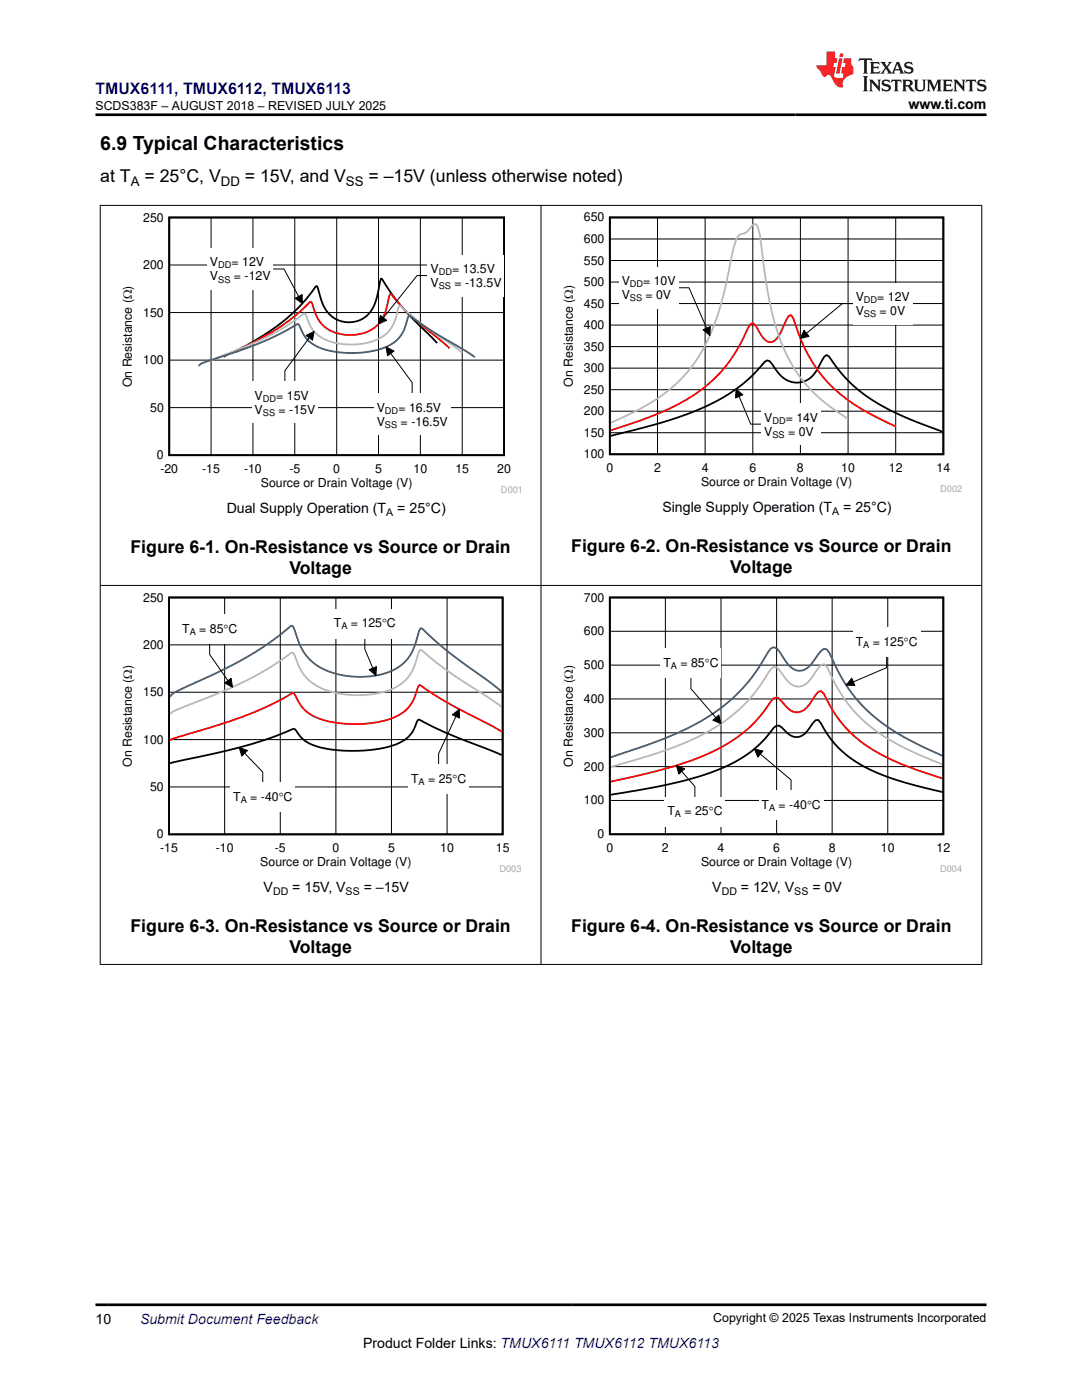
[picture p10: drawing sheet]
<svg xmlns="http://www.w3.org/2000/svg" width="216mm" height="279mm" viewBox="0 0 216 279" stroke-linecap="round" stroke-linejoin="round" font-family="sans-serif">
<path d="M33.8 43.4h66.8v47.4h-66.8zM87.2 68.5l-6.8-7-2.4-3-1.8-2.9h-.2l-.1 .5a13.9 13.9 0 0 1-1.9 6 5.6 5.6 0 0 1-5.5 2.1 5.6 5.6 0 0 1-4.3-4.1l-.7-2.4-.3-.6-2.9 3.5-3.1 3-3.7 2.7-6.4 4" fill="none" stroke="#000" stroke-width=".36"/>
<g fill="none" stroke="#000" stroke-width=".2">
<path d="M33.8 52.9h66.8M42.1 43.4v47.5M50.5 43.4v47.5M54.5 53.7h2.2l2.9 5.4M58.8 43.4v47.5M58.9 59.5l1.4-.7v1.8zM67.2 43.4v47.5M75.5 43.4v47.5M83.9 43.4v47.5M92.2 43.4v47.5M33.8 71.9h66.8M33.8 62.4h66.8"/>
<path d="M33.8 81.4h66.8"/>
</g>
<path d="M89.7 69.5l-7.5-6.3-2.2-2.2-2-2.3-.1-.1-.2 .4a12.5 12.5 0 0 1-1.8 5.3 8.2 8.2 0 0 1-8.2 2.3 6.6 6.6 0 0 1-5.2-5.3l-.3-.9a.43 .43 0 0 0-.7 .2l-3.2 2.9-3.7 2.5-3.1 1.8-6.9 3.5" fill="none" stroke="#f00" stroke-width=".36"/>
<path d="M92.2 70.4l-8.5-6.1-3.8-3.3h-.2l-.2 .3a9.2 9.2 0 0 1-2.1 5 11.1 11.1 0 0 1-8.2 2.4l-3.2-.5a6.7 6.7 0 0 1-4.8-5l-.4-.6h-.1l-3.4 2.4-3 1.7-4.7 2.2-6.6 2.7-.9 .5" fill="none" stroke="#b8b8b8" stroke-width=".36"/>
<path d="M94.7 71.3l-1.6-1.2-7.2-4.2-4.2-2.9a2.42 2.42 0 0 0-.7 1.6 7.6 7.6 0 0 1-6.1 5.3l-2.5 .5h-3.4l-3.2-.4-1.6-.5a6.8 6.8 0 0 1-4.5-4.7 .96 .96 0 0 0-1.2 .4l-3 1.6-3.4 1.5-3.1 1.3-8.4 2.8-1 .6" fill="none" stroke="#295c75" stroke-width=".36"/>
<path d="M58.9 59.5l1.4-.7v1.8z" fill="#000"/>
<path d="M41.4 49.5h13.1v8.3h-13.1z" fill-rule="evenodd" fill="#fff"/>
<path d="M75.9 62.9l1.2 1-1.6 .8z" fill="#000"/>
<path d="M85.4 55h-2.2l-6.7 8.4M75.9 62.9l1.2 1-1.6 .8z" fill="none" stroke="#000" stroke-width=".2"/>
<path d="M85.4 50.9h15.2v8.2h-15.2z" fill-rule="evenodd" fill="#fff"/>
<path d="M61.1 66.9l1.6-.8-.3 1.8z" fill="#000"/>
<path d="M61.1 66.9l1.6-.8-.3 1.8zM61.7 67.4l-4.9 6.6v2.2" fill="none" stroke="#000" stroke-width=".2"/>
<path d="M50.3 76.2h13.1v8.3h-13.1z" fill-rule="evenodd" fill="#fff"/>
<path d="M77 69.3l1.6 .8-1.3 .9z" fill="#000"/>
<path d="M77 69.3l1.6 .8-1.3 .9zM78 70.5l4.2 5.9v2.1" fill="none" stroke="#000" stroke-width=".2"/>
<g fill="#fff">
<path d="M74.6 78.5h15.2v8.3h-15.2z" fill-rule="evenodd"/>
<path d="M111.9 42.4h80.1v55.8h-80.1z" fill-rule="evenodd"/>
</g>
<path d="M121.7 43.4h66.5v47.3h-66.5zM188.1 86.2l-4.6-1.8a40.1 40.1 0 0 1-14.3-8.4 30.2 30.2 0 0 1-3.8-4.9l-.5-.2-.4 .3-1 1.7a5 5 0 0 1-4.3 3.5 5.2 5.2 0 0 1-4.7-3.1l-1-1.2-.4-.2-.5 .3a34.9 34.9 0 0 1-16.7 10.9l-5.2 1.6-8.9 2.3" fill="none" stroke="#000" stroke-width=".36"/>
<g fill="none" stroke="#000" stroke-width=".2">
<path d="M121.7 56.3h66.6M121.7 52h66.6M121.7 47.7h66.6M131.2 43.4v47.3M140.7 43.4v47.3M150.2 43.4v47.3M159.7 43.4v47.3M169.2 43.4v47.3M178.7 43.4v47.3M121.7 77.8h66.6M121.7 73.5h66.6M121.7 69.2h66.6"/>
<path d="M121.7 64.9h66.6M121.7 60.6h66.6M146.9 77.7l1.3 1.1-1.4 .6zM147.5 79.1l2.3 5.5h2.2M121.7 86.4h66.6M121.7 82.1h66.6"/>
</g>
<path d="M178.7 85.1l-.9-.4a38.7 38.7 0 0 1-13.3-9.2 31.8 31.8 0 0 1-6.2-12l-.5-.6-.5 .2-.9 1.9a5.2 5.2 0 0 1-2.4 3.3 1.88 1.88 0 0 1-1.9-1.1l-1.4-2.3-.5-.4-.5 .2-.4 .8a30 30 0 0 1-17.2 16.7l-4.2 1.7-6.1 2" fill="none" stroke="#f00" stroke-width=".36"/>
<path d="M169.2 83.6a30.4 30.4 0 0 1-14.7-19.5 82.5 82.5 0 0 1-2.4-13.5l-.5-3.7-.4-1.8-.5-.4-.5 .2a3.9 3.9 0 0 1-1.9 1.7l-.5 .1-.4 .3-.5 .9-1 3.6a60.3 60.3 0 0 1-5.2 17.4 30.9 30.9 0 0 1-15.2 13.8l-3.7 1.7" fill="none" stroke="#b8b8b8" stroke-width=".36"/>
<path d="M146.9 77.7l1.3 1.1-1.4 .6z" fill="#000"/>
<path d="M152 80.5h11.8v8.3h-11.8z" fill-rule="evenodd" fill="#fff"/>
<path d="M160.4 65.9l1 1.2-1.7 .4z" fill="#000"/>
<path d="M160.4 65.9l1 1.2-1.7 .4zM170.2 60.6h-2.1l-7.2 5.9" fill="none" stroke="#000" stroke-width=".2"/>
<path d="M170.2 56.5h11.8v8.2h-11.8z" fill-rule="evenodd" fill="#fff"/>
<path d="M140.3 65.8l1.4-.6v1.8z" fill="#000"/>
<path d="M135.3 57.4h2.2l3.5 8.1M140.3 65.8l1.4-.6v1.8z" fill="none" stroke="#000" stroke-width=".2"/>
<g fill="#fff">
<path d="M123.5 53.3h11.8v8.3h-11.8z" fill-rule="evenodd"/>
<path d="M24 118.3h80v55.7h-80z" fill-rule="evenodd"/>
</g>
<path d="M33.7 119.2h66.6v47.3h-66.6zM100.1 150.7l-10.7-4.3-5.7-2.8h-.3l-.2 .4a7.3 7.3 0 0 1-6 5.1l-2.4 .5-3.3 .2h-3.4l-3.1-.4a8.1 8.1 0 0 1-6.2-3.9h-.4l-4.7 1.9-5.1 1.5-5.3 1.4-9.4 2" fill="none" stroke="#000" stroke-width=".36"/>
<path d="M44.8 119.2v47.3M55.9 119.2v47.3M67 119.2v47.3M78.1 119.2v47.3M89.2 119.2v47.3M33.7 138.1h66.6M33.7 128.7h66.6M33.7 157.1h66.6M33.7 147.6h66.6M47.7 149.2l1.7 .6-1.2 1.1zM48.8 150.3l3.6 3.8v2.1" fill="none" stroke="#000" stroke-width=".2"/>
<path d="M100.1 146l-10.2-5.4-3.1-1.9-2.9-1.9-.2-.1-.3 .4a8.8 8.8 0 0 1-2.4 4.6 14.7 14.7 0 0 1-8.7 2.8l-3.5-.1-3.3-.5a8.5 8.5 0 0 1-6.7-5.3 .65 .65 0 0 0-1.1 .1l-4.2 2.2-4.9 2.1-14.7 4.7" fill="none" stroke="#f00" stroke-width=".36"/>
<path d="M100.1 141.1l-2-1.5-8.4-5.5-5.2-4a.53 .53 0 0 0-.8-.2 16.1 16.1 0 0 1-2 5 11 11 0 0 1-7.8 3.7l-4.2 .1-3.3-.6a9.7 9.7 0 0 1-7.6-7.3l-.2-.4a.56 .56 0 0 0-.9 .2l-3.8 2.6-4.4 2.5-4.9 2.2-9.5 3.9-1.2 .7" fill="none" stroke="#b8b8b8" stroke-width=".36"/>
<path d="M100.1 138l-11.3-8.5-4.5-4-.4-.1-.2 .4a13.7 13.7 0 0 1-2.5 5.8 11.8 11.8 0 0 1-8.6 3.5l-3.1-.2-2.3-.4a10.5 10.5 0 0 1-8.2-8l-.4-1.3-.2-.3h-.3l-4.2 3.3-4.6 2.9-5.6 3-8.2 3.8a3.3 3.3 0 0 0-1.6 1.2" fill="none" stroke="#295c75" stroke-width=".36"/>
<path d="M47.7 149.2l1.7 .6-1.1 1.1z" fill="#000"/>
<path d="M46 156.2h12.9v5.9h-12.9z" fill-rule="evenodd" fill="#fff"/>
<path d="M90.3 142.6l1.4-1.1v1.8z" fill="#000"/>
<path d="M90.3 142.6l1.4-1.1v1.8zM91 143l-3.5 7.4v2.2" fill="none" stroke="#000" stroke-width=".2"/>
<path d="M81.5 152.6h12v5.8h-12z" fill-rule="evenodd" fill="#fff"/>
<path d="M44.8 136.3l1.3-.9 .3 1.7z" fill="#000"/>
<path d="M41.8 128.5v2.1l3.7 5.2M44.8 136.3l1.3-.9 .3 1.7z" fill="none" stroke="#000" stroke-width=".2"/>
<path d="M35.8 122.6h12.1v5.9h-12.1z" fill-rule="evenodd" fill="#fff"/>
<path d="M73.7 133.7l1.4-.7-.1 1.8z" fill="#000"/>
<path d="M72.8 127.4v2.2l1.6 3.7M73.7 133.7l1.4-.7-.1 1.8z" fill="none" stroke="#000" stroke-width=".2"/>
<g fill="#fff">
<path d="M66.1 121.6h13.4v5.8h-13.4z" fill-rule="evenodd"/>
<path d="M111.9 118.3h80.1v55.7h-80.1z" fill-rule="evenodd"/>
</g>
<path d="M121.7 119.2h66.5v47.3h-66.5zM188.1 158.1l-3.8-.9a43.9 43.9 0 0 1-14.4-5.7 19.1 19.1 0 0 1-6.1-7.1l-.5-.7h-.6l-.5 .7a5.6 5.6 0 0 1-2.8 2.7 2.84 2.84 0 0 1-2.8-1.3l-1.1-1h-.5l-.6 .4a25.6 25.6 0 0 1-13.9 9.4l-3.9 1.2-3.8 .9-11 1.9" fill="none" stroke="#000" stroke-width=".36"/>
<g fill="none" stroke="#000" stroke-width=".2">
<path d="M132.8 119.2v47.3M143.9 119.2v47.3M155 119.2v47.3M166 119.2v47.3M177.1 119.2v47.3M121.7 139.5h66.5M121.7 132.7h66.5M121.7 126h66.5M121.7 159.7h66.5M121.7 153h66.5M121.7 146.2h66.5M150.5 149.5l1.7 .4-1 1.2z"/>
<path d="M151.7 150.5l6.1 5.2v2.1"/>
</g>
<path d="M188.1 155.3l-2.1-.6a45.9 45.9 0 0 1-15-7.3 24.3 24.3 0 0 1-6.6-9l-.6-.5-.5 .2-.6 .6a8.5 8.5 0 0 1-2.8 3.3 2.72 2.72 0 0 1-3.3-1.3l-1.1-1.2-.5-.3-.6 .2-.6 .5a29.2 29.2 0 0 1-15.5 11.7l-6.1 2-10.4 2.4" fill="none" stroke="#f00" stroke-width=".36"/>
<path d="M188.1 152.5l-.4-.1a51 51 0 0 1-15-8.2 27.4 27.4 0 0 1-7.2-10.1l-.6-1.1-.5-.5-.6 .2-1.1 1.4a6.2 6.2 0 0 1-2.8 2.9 3.1 3.1 0 0 1-3.3-1.7l-1.1-1.6-.5-.5-.6-.1a9.4 9.4 0 0 0-2.2 3 33.3 33.3 0 0 1-16.1 12.4l-6.1 2.2-8.2 2.4" fill="none" stroke="#b8b8b8" stroke-width=".36"/>
<path d="M188.1 150.8a49.8 49.8 0 0 1-15.4-9.3 32 32 0 0 1-7.2-11.2l-.6-.7-.5-.1a9.1 9.1 0 0 0-2.2 2.7 2.86 2.86 0 0 1-3.9 1.3 9 9 0 0 1-2.8-3.5l-.5-.6-.6-.2-.6 .2-.5 .7a35.9 35.9 0 0 1-18.9 16.5l-4.4 1.8-8.2 2.8" fill="none" stroke="#295c75" stroke-width=".36"/>
<path d="M150.5 149.5l1.7 .4-1 1.2z" fill="#000"/>
<path d="M151.4 157.8h12.9v5.8h-12.9z" fill-rule="evenodd" fill="#fff"/>
<path d="M135 152.8l1.6 .6-1.2 1.1z" fill="#000"/>
<path d="M135 152.8l1.6 .6-1.2 1.1zM136 154l2.7 3v2.1" fill="none" stroke="#000" stroke-width=".2"/>
<path d="M132.6 159.1h12.1v5.8h-12.1z" fill-rule="evenodd" fill="#fff"/>
<path d="M142.2 143.7l1.2-1 .5 1.7z" fill="#000"/>
<path d="M137.9 135.3v2.1l4.9 5.8M142.2 143.7l1.2-1 .5 1.7z" fill="none" stroke="#000" stroke-width=".2"/>
<path d="M131.9 129.5h12v5.8h-12z" fill-rule="evenodd" fill="#fff"/>
<path d="M170 135.4l.6 1.4-1.8-.1z" fill="#000"/>
<path d="M170 135.4l.6 1.4-1.8-.1zM176.9 131.1v2.1l-6.6 2.9" fill="none" stroke="#000" stroke-width=".2"/>
<path d="M170.2 125.3h13.4v5.8h-13.4z" fill-rule="evenodd" fill="#fff"/>
<path d="M19.9 41h176.1M20 40.9v151.6M107.9 40.9v151.6M195.9 40.9v151.6M19.9 116.8h176.1M19.9 192.5h176.1" fill="none" stroke="#000" stroke-width=".2"/>
<path d="M171.5 11.6l-.2 .6 .5-.2h.6v.1v2.2l-.2 .4h1l-.2-.4v-2.2v-.1h.5l.6 .2-.2-.6zM173.6 12.4l.2 .3v1.6l-.2 .4h1.9l.1-.6a1.08 1.08 0 0 1-1.3 .2v-.7h.6l.4 .2v-.7l-.4 .2h-.6v-.5l.2-.2a1 1 0 0 1 1 .3l-.1-.5zM175.7 12.4l.9 1.1-1 1.2h.9l-.2-.2 .5-.8 .4 .8-.2 .2h1.6l-.2-.2 .2-.5h.9l.1 .5-.1 .2h.9l-.2-.4-.8-1.9h-.5l-.9 2.1-.9-1.1 .9-1h-.8l.2 .2-.4 .6-.4-.6 .2-.2zM179 12.8l.4 1h-.7zM180.7 12.5a.65 .65 0 0 0-.2 .7 .65 .65 0 0 0 .6 .5l.6 .1 .1 .3a.79 .79 0 0 1-.7 .4 .79 .79 0 0 1-.7-.5l.1 .7 .2-.1a.93 .93 0 0 0 1.1 0 .93 .93 0 0 0 .4-.9 1.46 1.46 0 0 0-1.2-.6l-.1-.3a1.09 1.09 0 0 1 1.2 .2l-.2-.6-.1 .1-.5-.2zM172.2 15.2l.2 .4v2.2l-.2 .4h1l-.2-.4v-2.2l.2-.4zM173.4 15.9l.2 .4v1.5l-.2 .4h.8l-.3-.4 .1-1.3 1.6 1.8v-2l.2-.4h-.7l.1 .2 .1 1.1-1.2-1.3zM176.2 16a.65 .65 0 0 0-.2 .8 .65 .65 0 0 0 .6 .4l.6 .2 .1 .2a.79 .79 0 0 1-.7 .4 .79 .79 0 0 1-.7-.5l.1 .7 .2-.1a.93 .93 0 0 0 1.1 .1 .93 .93 0 0 0 .4-1 1.46 1.46 0 0 0-1.2-.5l-.1-.4a1.09 1.09 0 0 1 1.2 .2l-.1-.6-.2 .1-.5-.1zM177.9 15.9l-.1 .6a.63 .63 0 0 1 .8-.3v1.6l-.3 .4h1l-.2-.4v-1.6a.66 .66 0 0 1 .8 .3l-.1-.6zM180 15.9l.2 .4v1.5l-.2 .4h1l-.2-.2-.1-.7h.5l.1 .2a.79 .79 0 0 0 1.2 .6l-1-.9a.61 .61 0 0 0 .6-.6 .61 .61 0 0 0-.5-.7zM180.8 16.2h.1a.47 .47 0 0 1 .5 .1 .47 .47 0 0 1 .1 .5l-.1 .1-.7 .1zM182.3 15.9l.2 .2a2.27 2.27 0 0 0 .4 2 1.04 1.04 0 0 0 1.7-.7v-1.3l.2-.2h-.8l.2 .4v1.1a.6 .6 0 0 1-.6 .6 .6 .6 0 0 1-.6-.6v-1.1l.3-.4zM184.9 15.9l.2 .4v1.5l-.2 .4h.8l-.3-.4v-1.4l.9 1.9 .9-1.9v1.4l-.3 .4h1l-.2-.4v-1.5l.2-.4h-.8l-.7 1.5-.6-1.5zM188.1 15.9l.2 .4v1.5l-.2 .4h1.9l.1-.6a1.09 1.09 0 0 1-1.3 .2v-.7h.6l.4 .2v-.6l-.4 .2h-.6v-.6l.2-.1a1.01 1.01 0 0 1 1 .3l-.1-.6zM190.2 15.9l.3 .4v1.5l-.3 .4h.8l-.2-.4v-1.3l1.6 1.8v-2l.2-.4h-.7l.2 .2v1.1l-1.2-1.3zM192.8 15.9l-.1 .6a.63 .63 0 0 1 .8-.3v1.6l-.3 .4h1l-.2-.4v-1.6a.66 .66 0 0 1 .8 .3l-.1-.6zM195.2 16a.65 .65 0 0 0-.2 .8 .65 .65 0 0 0 .6 .4l.6 .2 .2 .2a.79 .79 0 0 1-.7 .4 .79 .79 0 0 1-.7-.5l.1 .7 .2-.1a.93 .93 0 0 0 1 .1 .93 .93 0 0 0 .5-1 1.46 1.46 0 0 0-1.3-.5v-.4a1.09 1.09 0 0 1 1.2 .2l-.2-.6-.2 .1-.5-.1z" fill="#231f20"/>
<path d="M164.9 10.3v2.7h-2l.1 .4 .8 1a.95 .95 0 0 0 1 .9 .59 .59 0 0 1 .5-.4 .59 .59 0 0 1 .5 .3l.4 .8a1.59 1.59 0 0 0 2.1 1.4 1.61 1.61 0 0 1 1-2.3l1-.3-.1-1.5a1.59 1.59 0 0 1-.3-1.7h-1.5l-.2 .9h.6l-.2 .9h-.5l-.2 .9v.3l.4 .1-.1 .9h-.7a.73 .73 0 0 1-1-.7l.3-1.5h-.5l.1-.9h.5l.2-.9h-.5v-1.3zM167.4 11.6l-.6 3.1h.7l.6-3.1zM167.6 10.7l-.1 .6h.7l.1-.6z" fill="#ed1c24"/>
<path d="M19 22.9h177.8M19 260.4h177.8" fill="none" stroke="#000" stroke-width=".53"/>
<text font-size="3.9" x="20" y="29.9">6.9 Typical Characteristics</text>
<g font-size="3.5">
<text x="20" y="36.4">at T</text>
<text x="28.8" y="36.4">= 25°C, V</text>
<text x="48.9" y="36.4">= 15V, and V</text>
<text x="73.5" y="36.4">= –15V (unless otherwise noted)</text>
<text x="26" y="110.4">Figure 6-1. On-Resistance vs Source or Drain</text>
<text x="114" y="110.2">Figure 6-2. On-Resistance vs Source or Drain</text>
<text x="57.7" y="114.6">Voltage</text>
<text x="145.7" y="114.4">Voltage</text>
<text x="26" y="186">Figure 6-3. On-Resistance vs Source or Drain</text>
<text x="57.7" y="190.3">Voltage</text>
<text x="114" y="186">Figure 6-4. On-Resistance vs Source or Drain</text>
<text x="145.7" y="190.2">Voltage</text>
</g>
<text font-size="3.2" fill="#00f" x="19" y="18.7">TMUX6111, TMUX6112, TMUX6113</text>
<g font-size="2.8">
<text x="181.3" y="21.8">www.ti.com</text>
<text x="45.2" y="102.4">Dual Supply Operation (T</text>
<text x="79.3" y="102.4">= 25°C)</text>
<text x="132.2" y="102.2">Single Supply Operation (T</text>
<text x="168.3" y="102.2">= 25°C)</text>
<text x="52.6" y="178.1">V</text>
<text x="58.3" y="178.1">= 15V, V</text>
<text x="72.6" y="178.1">= –15V</text>
<text x="142.1" y="178">V</text>
<text x="147.8" y="178">= 12V, V</text>
<text x="162.1" y="178">= 0V</text>
<text x="19" y="264.2">10</text>
<text x="72.4" y="269">Product Folder Links: TMUX6111 TMUX6112 TMUX6113</text>
</g>
<text font-size="2.8" fill="#00f" x="27.9" y="264.2">Submit Document Feedback</text>
<g font-size="2.6">
<text x="26.1" y="37.1">A</text>
<text x="44.1" y="37.1">DD</text>
<text x="69" y="37.1">SS</text>
</g>
<g font-size="2.5">
<text x="19.1" y="21.9">SCDS383F – AUGUST 2018 – REVISED JULY 2025</text>
<text x="28.6" y="44.2">250</text>
<text x="116.5" y="44.2">650</text>
<text x="28.6" y="53.7">200</text>
<text x="41.9" y="53.2">V</text>
<text x="46.2" y="53.2">= 12V</text>
<text x="116.5" y="52.8">550</text>
<text x="116.5" y="48.5">600</text>
<text x="41.9" y="56">V</text>
<text x="46.7" y="56">= -12V</text>
<text x="85.9" y="54.5">V</text>
<text x="85.9" y="57.3">V</text>
<text x="90.2" y="54.5">= 13.5V</text>
<text x="90.7" y="57.3">= -13.5V</text>
<text x="116.5" y="57.1">500</text>
<text x="124" y="59.7">V</text>
<text x="124" y="56.9">V</text>
<text x="128.3" y="56.9">= 10V</text>
<text x="128.8" y="59.7">= 0V</text>
<text x="28.6" y="63.2">150</text>
<text x="116.5" y="65.7">400</text>
<text x="116.5" y="61.4">450</text>
<text x="170.8" y="60.1">V</text>
<text x="170.8" y="62.9">V</text>
<text x="175" y="60.1">= 12V</text>
<text x="175.5" y="62.9">= 0V</text>
<text x="116.5" y="70">350</text>
<text x="26.3" y="77.3" transform="rotate(-90 26.3 77.3)">On Resistance (:)</text>
<text x="28.6" y="72.7">100</text>
<text x="114.3" y="77.2" transform="rotate(-90 114.3 77.2)">On Resistance (:)</text>
<text x="116.5" y="74.3">300</text>
<text x="30" y="82.2">50</text>
<text x="50.8" y="82.6">V</text>
<text x="50.8" y="79.8">V</text>
<text x="55.1" y="79.8">= 15V</text>
<text x="55.6" y="82.6">= -15V</text>
<text x="75.2" y="82.1">V</text>
<text x="79.5" y="82.1">= 16.5V</text>
<text x="116.5" y="82.9">200</text>
<text x="116.5" y="78.6">250</text>
<text x="75.2" y="85">V</text>
<text x="79.9" y="85">= -16.5V</text>
<text x="116.5" y="87.2">150</text>
<text x="152.5" y="84.1">V</text>
<text x="152.5" y="86.9">V</text>
<text x="156.8" y="84.1">= 14V</text>
<text x="157.2" y="86.9">= 0V</text>
<text x="31.3" y="91.7">0</text>
<text x="32" y="94.5">-20</text>
<text x="40.3" y="94.5">-15</text>
<text x="48.7" y="94.5">-10</text>
<text x="57.7" y="94.5">-5</text>
<text x="66.5" y="94.5">0</text>
<text x="74.8" y="94.5">5</text>
<text x="82.5" y="94.5">10</text>
<text x="90.9" y="94.5">15</text>
<text x="99.2" y="94.5">20</text>
<text x="116.5" y="91.5">100</text>
<text x="121" y="94.3">0</text>
<text x="130.5" y="94.3">2</text>
<text x="140" y="94.3">4</text>
<text x="149.5" y="94.3">6</text>
<text x="159" y="94.3">8</text>
<text x="167.9" y="94.3">10</text>
<text x="177.4" y="94.3">12</text>
<text x="186.9" y="94.3">14</text>
<text x="52" y="97.3">Source or Drain Voltage (V)</text>
<text x="139.9" y="97.1">Source or Drain Voltage (V)</text>
<text x="28.6" y="120">250</text>
<text x="66.6" y="125.2">T</text>
<text x="70" y="125.2">= 125qC</text>
<text x="116.5" y="120">700</text>
<text x="28.6" y="129.5">200</text>
<text x="36.4" y="126.2">T</text>
<text x="39.8" y="126.2">= 85qC</text>
<text x="116.5" y="126.8">600</text>
<text x="170.8" y="128.9">T</text>
<text x="174.2" y="128.9">= 125qC</text>
<text x="116.5" y="133.5">500</text>
<text x="132.4" y="133.1">T</text>
<text x="135.8" y="133.1">= 85qC</text>
<text x="28.6" y="139">150</text>
<text x="116.5" y="140.3">400</text>
<text x="28.6" y="148.4">100</text>
<text x="116.5" y="147.1">300</text>
<text x="26.3" y="153" transform="rotate(-90 26.3 153)">On Resistance (:)</text>
<text x="114.3" y="153" transform="rotate(-90 114.3 153)">On Resistance (:)</text>
<text x="116.5" y="153.8">200</text>
<text x="29.9" y="157.9">50</text>
<text x="46.5" y="159.9">T</text>
<text x="49.9" y="159.9">= -40q</text>
<text x="56.6" y="159.9">C</text>
<text x="82" y="156.2">T</text>
<text x="85.4" y="156.2">= 25qC</text>
<text x="116.5" y="160.6">100</text>
<text x="152" y="161.4">T</text>
<text x="155.4" y="161.4">= -40qC</text>
<text x="31.3" y="167.3">0</text>
<text x="119.2" y="167.3">0</text>
<text x="133.2" y="162.7">T</text>
<text x="136.6" y="162.7">= 25qC</text>
<text x="32" y="170.1">-15</text>
<text x="43.1" y="170.1">-10</text>
<text x="51.9" y="172.9">Source or Drain Voltage (V)</text>
<text x="54.8" y="170.1">-5</text>
<text x="66.3" y="170.1">0</text>
<text x="77.4" y="170.1">5</text>
<text x="87.8" y="170.1">10</text>
<text x="98.9" y="170.1">15</text>
<text x="121" y="170.1">0</text>
<text x="132.1" y="170.1">2</text>
<text x="139.9" y="172.9">Source or Drain Voltage (V)</text>
<text x="143.2" y="170.1">4</text>
<text x="154.3" y="170.1">6</text>
<text x="165.4" y="170.1">8</text>
<text x="175.8" y="170.1">10</text>
<text x="186.9" y="170.1">12</text>
<text x="142.3" y="263.9">Copyright © 2025 Texas Instruments Incorporated</text>
</g>
<g font-size="2.1">
<text x="77.1" y="103">A</text>
<text x="166.1" y="102.8">A</text>
<text x="54.5" y="178.6">DD</text>
<text x="69" y="178.6">SS</text>
<text x="144" y="178.6">DD</text>
<text x="158.5" y="178.6">SS</text>
</g>
<g font-size="1.8">
<text x="43.5" y="53.6">DD</text>
<text x="43.5" y="56.4">SS</text>
<text x="87.6" y="54.9">DD</text>
<text x="87.6" y="57.7">SS</text>
<text x="125.7" y="57.3">DD</text>
<text x="125.7" y="60.1">SS</text>
<text x="172.4" y="60.5">DD</text>
<text x="172.4" y="63.3">SS</text>
<text x="52.4" y="83">SS</text>
<text x="52.4" y="80.2">DD</text>
<text x="76.8" y="82.6">DD</text>
<text x="76.8" y="85.4">SS</text>
<text x="154.1" y="84.5">DD</text>
<text x="154.1" y="87.3">SS</text>
<text x="68.1" y="125.6">A</text>
<text x="37.9" y="126.7">A</text>
<text x="172.3" y="129.3">A</text>
<text x="133.9" y="133.5">A</text>
<text x="48" y="160.3">A</text>
<text x="83.5" y="156.6">A</text>
<text x="153.5" y="161.8">A</text>
<text x="134.7" y="163.1">A</text>
</g>
<g font-size="1.8" fill="#a8a8a8">
<text x="100" y="98.3">D001</text>
<text x="187.6" y="98.1">D002</text>
<text x="99.7" y="174">D003</text>
<text x="187.6" y="174">D004</text>
</g>
</svg>
